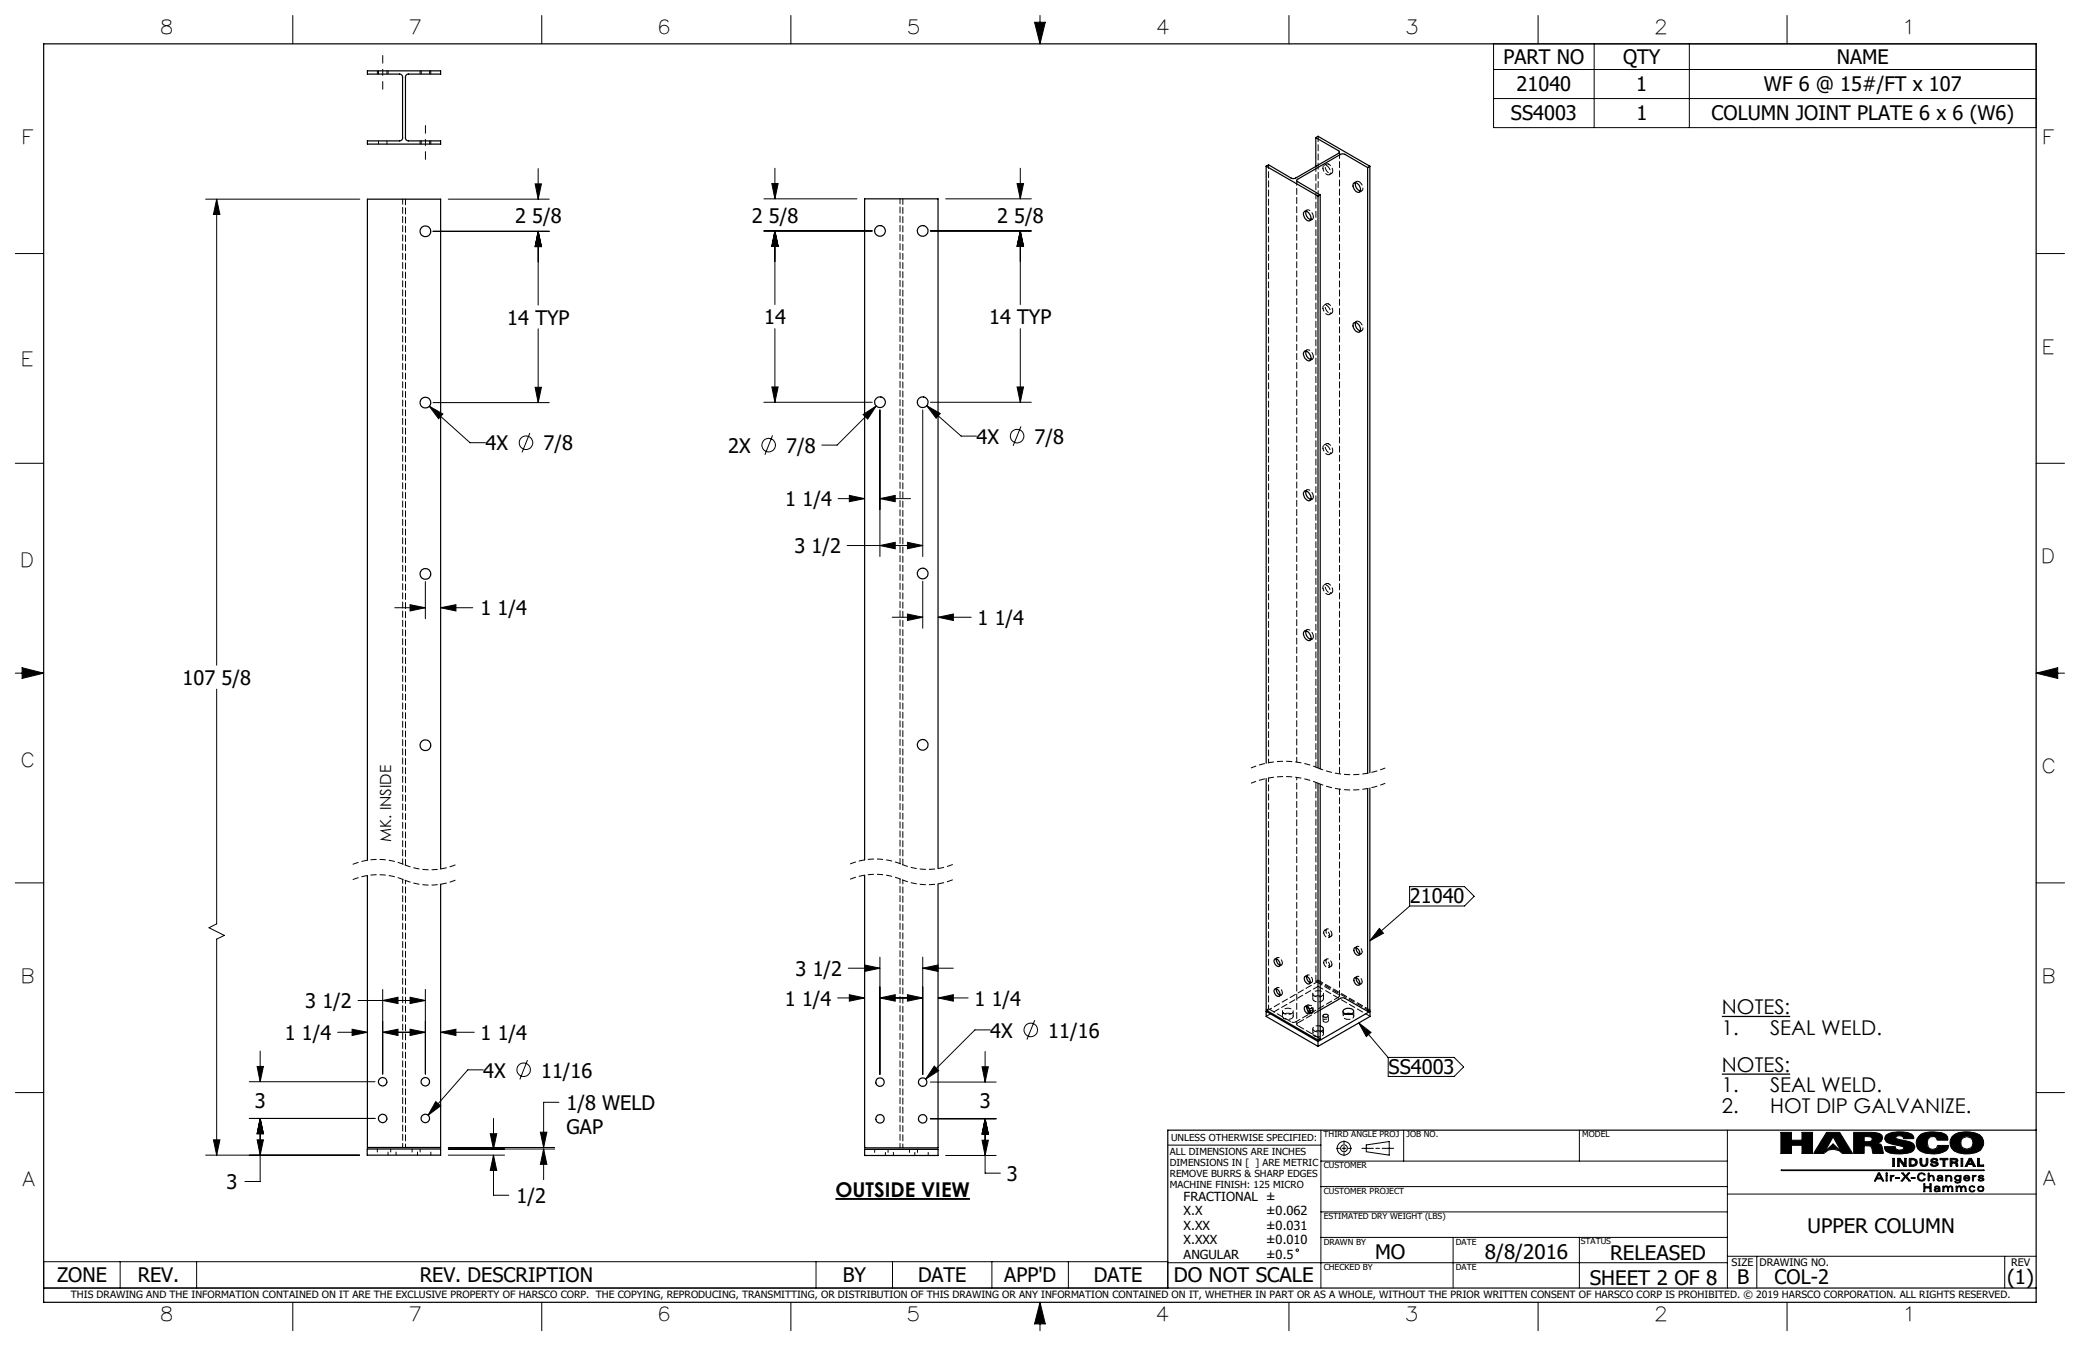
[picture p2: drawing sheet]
<svg xmlns="http://www.w3.org/2000/svg" width="432mm" height="279mm" viewBox="0 0 432 279" stroke-linecap="round" stroke-linejoin="round" font-family="sans-serif">
<g fill="none" stroke="#000" stroke-width=".21">
<path d="M60.8 3.2v5.9M112.5 3.2v5.9M164.2 3.2v5.9M214.8 4.6h2.2l-1.1 4.5zM215.9 3.2v5.9M267.6 3.2v5.9M310.1 9.1h112.6v17.4h-112.6zM310.1 14.4h112.6M319.3 3.2v5.9M330.9 9.1v17.4M350.7 9.1v17.4M371 3.2v5.9"/>
<path d="M111.1 38.2h1.3l-.7 3.1zM111.7 35v6.3M160.2 38.1h1.3l-.6 3.2zM160.9 34.9v6.4M211.1 38.1h1.4l-.7 3.2zM211.8 34.9v6.4M310.1 20.5h112.6M3.2 52.6h5.9M42.7 41.3h32M45 41.3l.6 3.2h-1.3zM45 41.3v96.8M89.9 48h24.1"/>
<path d="M93.1 41.3h20.9M111.7 48l.7 3.2h-1.3zM111.7 48v15.3M158.6 47.9h22.5M158.6 41.3h19.3M160.9 47.9l.6 3.2h-1.3zM160.9 47.9v15.3M193.1 47.9h21M196.3 41.3h17.8M211.8 47.9l.7 3.2h-1.4zM211.8 47.9v15.3M422.7 52.6h5.9"/>
<path d="M111.7 68.3v15.3M160.9 68.2v15.3M211.8 68.2v15.3M3.2 96.2h5.9M89.1 84.3l2.8 1.6-.8 1zM89.1 84.3l8.5 7.6h3.2M89.9 83.6h24.1M110 89.9l-1.6 4M111.1 80.4h1.3l-.7 3.2zM158.6 83.5h22.5M160.2 80.3h1.3l-.6 3.2zM160.4 90.4l-1.6 4"/>
<path d="M179.2 86l2.7-1.7-1.8 2.7zM181.9 84.3l-8.1 8.1h-3.2M182.7 85.1v30.4M191.6 85.1v30.4M192.4 84.2l2.8 1.6-.9 1zM192.4 84.2l7.1 6.3h3.2M193.1 83.5h21M211.1 80.3h1.4l-.7 3.2zM211.9 88.5l-1.6 4M422.7 96.2h5.9M174 103.5h5.5M175.9 113.2h15.7"/>
<path d="M176.3 102.8l3.2 .7-3.2 .6zM182.7 103.5l3.1-.7v1.3zM182.7 113.2l3.1-.6v1.3zM182.7 103.5h6.3M188.4 112.6l3.2 .6-3.2 .7zM3.2 139.7h5.9M4.6 138.6l4.5 1.1-4.5 1.1zM82 126.2h6.3M85.1 125.5l3.2 .7-3.2 .6zM88.3 120.7v7.7M91.5 126.2l3.2-.7v1.3zM91.5 126.2h6.6"/>
<path d="M185.2 128.1h6.4M188.4 127.5l3.2 .6-3.2 .7zM191.6 120.6v9.8M194.7 128.1h6.9M194.7 128.1l3.2-.6v1.3zM422.7 139.7h5.9M422.7 139.7l4.5-1.1v2.2zM45 143.1v48.7l-1.6 .8 3.2 1.6-1.6 .7v44.9M3.2 183.3h5.9M182.7 198.7v24.3M191.6 198.7v24.3M286.3 192.7l.9 1-2.8 1.6z"/>
<path d="M292.6 184h11.4l2 2.1-2 2h-11.4zM292.6 188.1l-8.2 7.2M422.7 183.3h5.9M54 218.2v6.3M70.1 214.3h6.2M73.1 213.6l3.2 .7-3.2 .6zM74.3 207.7h14M79.4 214.3l3.2-.7v1.3zM79.4 207.7l3.2-.7v1.3zM79.4 214.3h8.9M79.4 205.4v17.6M85.1 213.6l3.2 .7-3.2 .6z"/>
<path d="M85.1 207l3.2 .7-3.2 .6zM88.3 205.4v17.6M91.5 214.3l3.2-.7v1.3zM91.5 214.3h7M173.9 207.2h5.6M176.1 201h6.6M176.3 206.5l3.2 .7-3.2 .6zM179.5 200.3l3.2 .7-3.2 .6zM182.7 207.2l3.1-.7v1.3zM182.7 207.2h8.9M188.4 206.5l3.2 .7-3.2 .6zM191.6 201l3.1-.7v1.3z"/>
<path d="M191.6 201h6.3M194.7 207.2h6.3M194.7 207.2l3.2-.7v1.3zM204.5 218.3v6.3M205.6 213.8h-3.2l-10.2 10.2M214.8 211.8l-1.6 4M282.1 212.3l2.5 2-1 .9zM282.1 212.3l6.1 7.2M288.2 219.5h13.7l1.9 2-1.9 1.9h-13.7zM3.2 226.8h5.9M42.7 239.8h31.9M44.3 236.6h1.3l-.6 3.2z"/>
<path d="M51.8 224.5h26.1M51.8 232.2h26.1M53.4 221.4h1.3l-.7 3.1zM53.4 236.6h1.3l-.7 3.2zM54 232.2l.7 3.1h-1.3zM54 232.2v13.1h-3.2M90.5 228.7l1 .9-2.6 1.9zM93.1 239.8h11.6M93.1 238.5h22M93.1 238.2h22M100.3 222.1h-3.2l-8.2 9.4M101.8 235.3h1.3l-.7 3.2z"/>
<path d="M102.4 239.8l.7 3.2h-1.3zM102.4 239.8v8.3h3.2M102.4 232.2v6.3M109.5 220.1l-1.6 4M112.2 235h1.3l-.6 3.2zM112.9 238.5l.6 3.2h-1.3zM112.9 238.5v6.4M116 228.8h-3.1v9.4M193.1 224.6h13.7M193.1 232.2h13.7M194 221.3l.9 .9-2.7 1.8zM196.3 239.9h10.5"/>
<path d="M203.9 221.4h1.3l-.7 3.2zM203.9 236.7h1.3l-.7 3.2zM204.5 232.2l.7 3.2h-1.3zM204.5 232.2v11.3h3.2M242.4 237.7h31.8M274.2 234.6v32.8M277.4 238.4h.7M278.6 238.4h.8M279 236.8v.7M279 238v.8M279 239.3v.6M279.9 238.4h.7"/>
<path d="M282.7 238.4h2.4M283.6 237.7l4.8-.7v2.8l-4.8-.7zM285.6 238.4h.8M286.9 238.4h2.4M291.4 234.6v6.4M327.9 234.6v6.4M358.6 234.6v32.8M369.7 235.1h2.2v1.6h2.2v-1.6h2.2v4.3h-2.2v-1.7h-2.2v1.7h-2.2zM379.2 235.1h2.7l2.7 4.3h-2.2a2.5 2.5 0 0 0-3.8 0h-2.1zM380.5 236l1.7 3-1.7-1.5-1.7 1.5zM384.8 235.1h3.7l1.7 .2 .5 .4 .1 .6-.3 .7-.8 .3 .7 .2 .3 .4 .3 1.5h-2.2l-.2-1-.3-.5-.6-.1h-.7v1.6h-2.2zM387 235.9l1.4 .1a.51 .51 0 0 1 0 .9l-1.4 .1z"/>
<path d="M389.7 237.3h.1M391.6 235.6a6.4 6.4 0 0 1 5.3-.2l.3 .4 .1 .6h-2.1l-.1-.4a1.07 1.07 0 0 0-1.5 .1v.1a3 3 0 0 0 1.9 .6l1.6 .5 .4 .7a1.36 1.36 0 0 1-1.4 1.4 6.7 6.7 0 0 1-4.6-.5l-.3-.9h2.3v.4a1.01 1.01 0 0 0 1.7-.2l-.4-.3-3.1-.8-.4-.7zM398.5 235.7a5.3 5.3 0 0 1 5.5-.2l.3 .5 .1 .7h-2.2l-.3-.6-.5-.2-.7 .1-.5 .5-.1 .7 .2 1 .4 .3 .5 .1 .8-.2 .2-.6h2.3l-.1 .6a3.9 3.9 0 0 1-2.8 1.1 4.2 4.2 0 0 1-3.5-1.1 2.19 2.19 0 0 1 .4-2.7zM405.2 235.9a5.4 5.4 0 0 1 5.8-.4 2.09 2.09 0 0 1 .8 2.2l-.7 1.1a5.9 5.9 0 0 1-5.4 .1 2.08 2.08 0 0 1-.5-3zM422.7 226.8h5.9M274.2 256.9h84.4M274.2 251.6h84.4M274.2 246.3h84.4M274.2 241h84.4M301.7 256.9v10.5M327.9 256.9v10.5M358.6 247.9h64.1"/>
<path d="M369.8 242.9h42.1v.1h-42.1zM389.9 243.5h.3l.9 1.6h-.3l-.2-.4h-1l-.2 .4h-.3zM390.1 243.7l.4 .8h-.8zM391.5 244h.3v1.1h-.3zM391.5 243.5h.3v.2h-.3zM392.4 244h.2v.2l.2-.2h.4v.2l-.5 .1-.1 .8h-.2zM392.6 244.2h.1M392.9 240.5h.4v1.6h-.4zM393.6 244.4h.7v.2h-.7zM393.9 240.5h.5l1 1.2v-1.2h.3v1.6h-.5l-.9-1.3v1.3h-.4zM394.3 240.8h.1M394.8 243.5h.3l.5 .6 .5-.6h.4l-.7 .7 .8 .9h-.3l-.7-.7-.6 .7h-.3l.7-.9z"/>
<path d="M396.3 240.5a1.61 1.61 0 0 1 1.7 .5v.3l-.1 .5-.8 .3h-.8zM396.7 240.7a.62 .62 0 0 1 .8 .2 .62 .62 0 0 1 0 .7l-.8 .2zM396.8 244.4h.7v.2h-.7zM398.3 243.7a.87 .87 0 0 1 1.4 .2l-.7-.3-.3 .1-.3 .2-.1 .4 .2 .5a.59 .59 0 0 0 .9-.1h.3l-.3 .4h-.9l-.4-.3-.1-.5zM398.6 240.5h.4v1l.1 .3 .3 .1 .3-.1 .2-.4v-.9h.3v.9l-.2 .5a.93 .93 0 0 1-1.4-.4zM399.4 245.7h.2v.6h1v-.6h.3v1.7h-.3v-.8h-1v.8h-.2zM400.3 243.5h.2v.7l.5-.3a.79 .79 0 0 1 .4 1.2h-.1a.87 .87 0 0 0-.3-1 .85 .85 0 0 0-.5 1h-.2zM400.5 244.2h.1M400.9 240.7l.5-.3 .7 .1 .2 .4h-.4l-.1-.2h-.3l-.3 .2 .2 .2 .8 .2 .2 .4-.1 .2-.6 .2-.7-.1-.2-.4h.3l.4 .3 .5-.1v-.2l-1-.3-.2-.2zM401.7 246.3a.67 .67 0 0 1 1 .3v.7h-.2v-.1l-.7 .2-.2-.2v-.3l.1-.2 .8-.1-.1-.2-.3-.1-.5 .2zM402.4 244.7l.7-.1-.1 .3-.2 .1h-.3zM402.5 246.8h.1"/>
<path d="M402.5 246.8l-.8 .2 .2 .2h.3l.2-.1 .1-.3M402.5 247.2h.1M402.8 240.5h1.6v.2h-.6v1.4h-.4v-1.4h-.6zM403.1 244.6h.1M403.1 244.4l-.1-.2-.3-.1-.5 .2v-.2l.6-.2 .4 .2 .1 1h-.2v-.1M403.1 244.4l-.8 .1-.2 .3 .3 .3 .3 .1 .4-.2M403.1 244.4h.1M403.1 245h.1M403.5 246.4v-.2h-.2v1.1h.2l.1-.8 .4-.2 .3 .4v.6h.2l.1-.8 .3-.2 .3 .4v.6h.2l-.1-1-.5-.1-.3 .3M403.5 246.4l.5-.3 .4 .4M403.5 246.4h.1M403.9 244h.2v.2l.4-.3 .5 .2 .2 .4v.6h-.2l-.2-.9-.2-.1-.3 .1-.2 .9h-.2z"/>
<path d="M404.1 244.2h.1M404.4 246.5h.1M404.8 240.5a1.96 1.96 0 0 1 1.6 .2l-.1 .5-.3 .1 .4 .2 .1 .6h-.4a.61 .61 0 0 0-.7-.7h-.2v.7h-.4zM405.2 240.7l.8 .1v.3l-.8 .1zM405.9 244.1l.5-.2 .5 .3v-.2h.2v1l-.2 .5-.5 .1-.5-.1-.1-.3 .8 .2 .2-.1 .1-.4-.5 .2-.5-.2-.2-.4zM406 241.3h.1M406.1 244.2l.3-.1 .4 .1 .1 .3-.1 .3-.4 .2-.3-.2-.1-.3zM406.3 246.4v-.2h-.3l.1 1.1h.2l.1-.8 .3-.2 .3 .4v.6h.2l.1-.8 .4-.2 .3 .4v.6h.2l-.2-1-.4-.1-.4 .3M406.3 246.4l.4-.3 .5 .4M406.3 246.4h.1M407.1 240.5h.4v1.6h-.4zM407.2 246.5h.1"/>
<path d="M407.9 244.1l.4-.2 .5 .2 .1 .5h-1.1l.2 .3 .3 .1 .6-.2-.1 .2-.7 .1-.4-.2v-.6zM408 244.2l.3-.1 .4 .4h-.8zM408.8 240.5h.5l.8 1.6h-.5l-.1-.4h-1l-.2 .4h-.3zM408.9 246.3l.5-.2 .4 .1 .2 .3-.8-.2-.2 .2-.1 .3 .2 .4 .3 .1 .6-.2-.2 .2-.7 .1-.3-.3zM409 240.8l.3 .7h-.6zM409.5 244h.2v.2l.5-.2v.2l-.4 .1-.1 .8h-.2zM409.7 244.2h.1M410.5 240.5h.4v1.3h.9v.3h-1.3zM410.7 246.3l.5-.1 .5 .1 .2 .5-.2 .4-.5 .2-.5-.2-.2-.4zM410.7 244.2a.74 .74 0 0 1 1.1-.1v.2l-.5-.2-.4 .2 .7 .2 .3 .3a.76 .76 0 0 1-1.1 .3l-.2-.3 .8 .2 .2-.2a.87 .87 0 0 1-.9-.6zM410.8 246.5l.4-.2 .4 .2 .1 .3-.1 .3-.4 .1-.4-.1-.1-.3zM9.1 261.9h233.3v5.5h-233.3z"/>
<path d="M24.9 261.9v5.5M40.8 261.9v5.5M60.8 270.3v5.9M112.5 270.3v5.9M164.2 270.3v5.9M169.4 261.9v5.5M185.3 261.9v5.5M205.9 261.9v5.5M215.9 270.3v5.9M215.9 270.3l1.1 4.5h-2.2zM221.8 261.9v5.5M242.4 262.1h116.2"/>
<path d="M267.6 270.3v5.9M319.3 270.3v5.9M358.6 260.8h64.1M364.7 260.8v6.6M371 270.3v5.9M416.2 260.8v6.6"/>
<circle cx="109.2" cy="91.9" r="1.4"/>
<circle cx="159.6" cy="92.4" r="1.4"/>
<circle cx="211.1" cy="90.5" r="1.4"/>
<circle cx="214" cy="213.8" r="1.41"/>
<circle cx="108.7" cy="222" r="1.4"/>
<circle cx="279" cy="238.4" r=".71"/>
<circle cx="279" cy="238.4" r="1.41"/>
<circle cx="408.3" cy="237.3" r="1.3"/>
<circle cx="269.3" cy="259.5" r=".25"/>
</g>
<g fill="none" stroke="#000" stroke-width=".25">
<path d="M9.1 9.1h413.6v261.2h-413.6zM76.3 14.7h15.2v.7h-6.7a.6 .6 0 0 0-.6 .6v12.6a.6 .6 0 0 0 .6 .6h6.7v.7h-15.2v-.7h6.6a.6 .6 0 0 0 .7-.6v-12.6a.6 .6 0 0 0-.7-.6h-6.6zM262.9 34.5l10.7 6.2M262.9 34.5v123.9M273.2 28.6l4.7 2.7a.29 .29 0 0 1 .2 .3 .29 .29 0 0 1-.2 .2l-9.3 5.3-.6-.1-4.7-2.8-.4 .3M273.2 28.6l.4-.3 10.8 6.2M273.2 28.6v5.9M281 38.1a1.15 1.15 0 0 1 1.4 1.3 .53 .53 0 0 1-.4 .6 .53 .53 0 0 1-.6-.3l-.1-.2a1.32 1.32 0 0 1-.3-1.4zM281.4 37.9v.1a1.54 1.54 0 0 0 1 1.7M283.9 34.8l-4.7-2.8h-.7l-9.1 5.2a.25 .25 0 0 0-.2 .3 .25 .25 0 0 0 .2 .2l4.7 2.8M283.9 34.8v125.7M284.4 34.5l-.5 .3"/>
<path d="M284.4 34.5v125.9M270.8 44a1.26 1.26 0 0 1 1.4 1.5 .58 .58 0 0 1-.6 .4 .58 .58 0 0 1-.5-.4l-.2-.1a1.22 1.22 0 0 1-.1-1.4zM271.1 43.9a1.51 1.51 0 0 0 1 1.7M273.6 40.7v118.7M274.1 40.5l-.5 .2M274.1 40.5v119.1M270.8 73a1.26 1.26 0 0 1 1.4 1.5 .57 .57 0 0 1-.6 .4 .57 .57 0 0 1-.5-.4l-.2-.1a1.22 1.22 0 0 1-.1-1.4zM271.1 72.9a1.51 1.51 0 0 0 1 1.7M281 67.1a.98 .98 0 0 1 1.4 .9 .62 .62 0 0 1-.2 .9 .62 .62 0 0 1-.9-.4 1.32 1.32 0 0 1-.3-1.4zM281.4 67a1.54 1.54 0 0 0 1 1.7M270.8 102a1.26 1.26 0 0 1 1.4 1.5 .57 .57 0 0 1-.6 .5 .57 .57 0 0 1-.5-.4l-.2-.2a1.22 1.22 0 0 1-.1-1.4zM271.1 101.9a1.51 1.51 0 0 0 1 1.8"/>
<path d="M270.8 131a1.34 1.34 0 0 1 1.2 1.9 1.27 1.27 0 0 1-1.2-1.9zM271.1 131a1.51 1.51 0 0 0 1 1.7M76.3 178.6v-137.3h15.2v139.1M179.5 178.5v-137.2h15.2v139M262.9 161.6v48.1l10.7 6.2M273.6 162.6v53.3M274.1 162.8v52.8l-.5 .3M283.9 163.7v46.2M284.4 163.6v46.1l-.5 .2M76.3 181.8v56.4h15.2v-54.6M179.5 181.7v56.6h15.2v-54.8M264.7 199a1.05 1.05 0 0 1 .8 1.6 1 1 0 0 1-.8-1.6z"/>
<path d="M265 199.1v.2a1.19 1.19 0 0 0 .7 1M281.2 196.7a.97 .97 0 0 1 .9 .6 .97 .97 0 0 1-.1 1 1.05 1.05 0 0 1-.8-1.6zM281.5 196.7v.1a1.34 1.34 0 0 0 .8 1.2M262.9 209.9v1.1l10.7 6.2M262.9 209.9l10.7 6.3M263.1 209.8l-.2 .1M264.6 205.4a.82 .82 0 0 1 1.1 .9 .42 .42 0 0 1-.2 .5 .42 .42 0 0 1-.5-.1l-.2-.1a1.06 1.06 0 0 1-.2-1.2zM265 205.3v.1a1.2 1.2 0 0 0 .7 1.2M270.8 202.8a.9 .9 0 0 1 1 .4 .9 .9 0 0 1-.1 1.1 1.18 1.18 0 0 1-.9-1.5zM270.9 209a.97 .97 0 0 1 .9 .4 .97 .97 0 0 1 0 1 1.04 1.04 0 0 1-.9-1.4zM271.3 202.7l.2 .8 .5 .4M271.3 208.9l-.1 .2a1.31 1.31 0 0 0 .8 1.1"/>
<path d="M273.6 216.2v1M274.1 209.7l4.2-2.5 .6-.1 5 2.8M274.1 213a.59 .59 0 0 1 .6 .6 .59 .59 0 0 1-.6 .6M274.1 214l.2 .1M274.7 210.7l.1-.1a.57 .57 0 0 1 .9 .3 .55 .55 0 0 1-.6 .3 .55 .55 0 0 1-.4-.5zM278.9 209.7a1.36 1.36 0 0 1 2.1 .3 1.32 1.32 0 0 1-2.2 0zM279.3 210.5l.6-.2 .7 .2M281.2 203a.98 .98 0 0 1 .9 .5 .98 .98 0 0 1-.1 1 1.03 1.03 0 0 1-.8-1.5zM281.5 203a1.34 1.34 0 0 0 .8 1.2M284.2 209.8l.2 .1M284.4 209.9l-10.8 6.3M284.4 209.9v1.1l-10.8 6.2"/>
<path d="M76.2 238.5h15.3v1.3h-15.3zM179.5 238.6h15.2v1.3h-15.2zM422.7 234.6h-180.3v32.8M9.1 267.4h413.6"/>
<circle cx="88.3" cy="48" r="1.12"/>
<circle cx="182.7" cy="47.9" r="1.1"/>
<circle cx="191.5" cy="47.9" r="1.1"/>
<circle cx="88.3" cy="83.6" r="1.12"/>
<circle cx="182.7" cy="83.5" r="1.1"/>
<circle cx="191.5" cy="83.5" r="1.1"/>
<circle cx="88.3" cy="119.1" r="1.12"/>
<circle cx="191.5" cy="119" r="1.1"/>
<circle cx="88.3" cy="154.7" r="1.12"/>
<circle cx="191.5" cy="154.6" r="1.1"/>
<circle cx="79.4" cy="224.5" r=".87"/>
<circle cx="79.4" cy="232.2" r=".87"/>
<circle cx="88.3" cy="224.5" r=".87"/>
<circle cx="88.3" cy="232.2" r=".87"/>
<circle cx="182.7" cy="232.2" r=".88"/>
<circle cx="182.7" cy="224.6" r=".88"/>
<circle cx="191.5" cy="232.2" r=".88"/>
<circle cx="191.5" cy="224.6" r=".88"/>
</g>
<path d="M215.9 270.3l-1.1 4.5h2.2zM214.8 4.6h2.2l-1.1 4.5zM4.6 138.6l4.5 1.1-4.5 1.1zM422.7 139.7l4.5-1.1v2.2zM369.7 235.1v4.3h2.2v-1.7h2.2v1.7h2.2v-4.3h-2.2v1.6h-2.2v-1.6zM387 235.9l1.4 .1 .3 .6-.5 .4h-1.2zM384.8 235.1v4.3h2.2v-1.6l1.4 .1 .4 1.5h2.2l-.4-1.7-.4-.3-.5-.1a1.15 1.15 0 0 0 1.1-1.2 1.41 1.41 0 0 0-1.7-1zM391.6 235.6a1.12 1.12 0 0 0-.2 1.2 1.12 1.12 0 0 0 1.1 .7l1.8 .3a.72 .72 0 0 1 .9 .5 1.03 1.03 0 0 1-1.7-.1v-.2h-2.3a1.46 1.46 0 0 0 1.7 1.5 7.2 7.2 0 0 0 4.2-.6 1.1 1.1 0 0 0 .3-1.2 1.1 1.1 0 0 0-1-.7l-2.1-.5a.58 .58 0 0 1-.7-.5l.4-.2h.6l.5 .2 .1 .4h2.1v-.2a1.62 1.62 0 0 0-1.8-1.2 6.2 6.2 0 0 0-3.9 .6zM398.3 235.9a2.19 2.19 0 0 0-.3 2.3 2.19 2.19 0 0 0 2 1.2 4.7 4.7 0 0 0 4.3-.9l.2-.7h-2.3a1.07 1.07 0 0 1-1.7 .6 1.38 1.38 0 0 1-.4-1.6 1.38 1.38 0 0 1 1.5-.9l.4 .3 .2 .5h2.2v-.5a1.37 1.37 0 0 0-1.6-1.1 6 6 0 0 0-4.3 .6zM407 237.2a1.3 1.3 0 0 1 2.6 0 1.3 1.3 0 0 1-2.6 0zM405.5 235.7a2.15 2.15 0 0 0-.6 2.3 2.15 2.15 0 0 0 2 1.4 5.7 5.7 0 0 0 4.4-.7 2.15 2.15 0 0 0 .3-2.3 2.15 2.15 0 0 0-1.8-1.3l-1.2-.2a4.6 4.6 0 0 0-3.1 .8zM379.2 235.1l-2.7 4.3h2.1a2.5 2.5 0 0 1 3.8 0h2.2l-2.7-4.3zM380.5 236l1.7 3-1.7-1.5-1.7 1.5zM392.9 240.5v1.6h.4v-1.6zM393.9 240.5v1.6h.4v-1.3l.9 1.3h.5v-1.6h-.3v1.2l-1-1.2zM396.7 240.7h.5l.4 .2 .1 .5-.3 .4h-.7zM396.3 240.5v1.6h.9a.83 .83 0 0 0 .8-.9 .83 .83 0 0 0-.9-.7zM398.6 240.5v1.1a.86 .86 0 0 0 .9 .5 .86 .86 0 0 0 .7-.7v-.9h-.3l-.1 1.2-.3 .2-.4-.1-.1-1.3zM400.9 240.7l-.1 .1a.53 .53 0 0 0 .6 .6l.4 .1a.27 .27 0 0 1 .1 .4 .27 .27 0 0 1-.4 0l-.4-.3h-.3a.86 .86 0 0 0 .8 .5 .86 .86 0 0 0 .8-.6l-.3-.3-.7-.1a.29 .29 0 0 1 0-.5 .29 .29 0 0 1 .4 .2l.1 .1h.4a.84 .84 0 0 0-1.4-.2zM402.8 240.5v.2h.6v1.4h.4v-1.4h.6v-.2zM405.2 240.7l.8 .1a.25 .25 0 0 1 0 .3 .25 .25 0 0 1-.3 .1h-.5zM404.8 240.5v1.6h.4v-.7l.7 .1 .2 .6h.4l-.1-.6-.4-.2 .4-.2v-.4l-.5-.2zM407.1 240.5v1.6h.4v-1.6zM409 240.8l.3 .7h-.6zM408.8 240.5l-.8 1.6h.3l.2-.4h1l.1 .4h.5l-.8-1.6zM410.5 240.5v1.6h1.3v-.3h-.9v-1.3zM390.1 243.7l.4 .8h-.8zM389.9 243.5l-.8 1.6h.3l.2-.4h1l.2 .4h.3l-.9-1.6zM391.5 243.5v.2h.3v-.2zM369.8 242.9v.1h42.1v-.1zM391.5 244v1.1h.3v-1.1zM392.4 244v1.1h.2l.1-.7 .5-.2v-.2h-.3l-.3 .2v-.2zM393.6 244.4v.2h.7v-.2zM394.8 243.5l.6 .7-.7 .9h.3l.6-.7 .7 .7h.3l-.8-.9 .7-.7h-.4l-.5 .6-.5-.6zM396.8 244.4v.2h.7v-.2zM398.3 243.6l-.3 .8a.87 .87 0 0 0 .7 .8 .87 .87 0 0 0 1-.5h-.3l-.2 .3h-.3a.67 .67 0 0 1-.6-.9 .67 .67 0 0 1 1.1-.2h.3a.86 .86 0 0 0-1.4-.3zM400.3 243.5v1.6h.2v-.7l.4-.3 .4 .2v.8h.2v-.9l-.6-.3-.4 .3v-.7zM402.4 244.7l.3-.1a.23 .23 0 0 1 .4 .1 .23 .23 0 0 1-.2 .3h-.3a.22 .22 0 0 1-.2-.1 .22 .22 0 0 1 0-.2zM402.3 244.1l-.1 .2 .3-.2 .4 .1a.2 .2 0 0 1 .1 .3 .2 .2 0 0 1-.3-.1l-.5 .1-.1 .5 .3 .2 .7-.2v.1h.2l-.1-1-.3-.2zM403.9 244v1.1h.2v-.6l.3-.4 .5 .1 .1 .9h.2l-.1-1-.6-.2-.4 .3v-.2zM406 244.1l-.1 .1a.6 .6 0 0 0 .1 .8 .6 .6 0 0 0 .9-.1l-.1 .4-.2 .1h-.4l-.2-.2-.2 .1 .4 .3 .8-.2 .1-.3v-1.1h-.2v.2a.7 .7 0 0 0-.9-.1zM406 244.5a.45 .45 0 0 1 .9 0 .45 .45 0 0 1-.9 0zM408 244.2l.5-.1 .2 .4h-.8zM407.8 244.1l-.2 .6a.67 .67 0 0 0 .6 .5 .67 .67 0 0 0 .7-.4l-.8 .2-.3-.4h1.1a.67 .67 0 0 0-.4-.6 .67 .67 0 0 0-.7 .1zM409.5 244v1.1h.2v-.7l.5-.2v-.2h-.3l-.2 .2v-.2zM410.8 244.1a.38 .38 0 0 0 0 .4 .38 .38 0 0 0 .4 .2h.2a.21 .21 0 0 1 .2 .3 .21 .21 0 0 1-.4 0l-.6-.2 .2 .3 .5 .1a.37 .37 0 0 0 .5-.2 .37 .37 0 0 0-.2-.5l-.4-.1a.21 .21 0 0 1-.2-.3 .21 .21 0 0 1 .3 0l.5 .2-.4-.4zM399.4 245.7v1.7h.2v-.8h1v.8h.3v-1.7h-.3v.6h-1v-.6zM401.8 246.9l.4-.1a.24 .24 0 0 1 .3 .3 .24 .24 0 0 1-.4 .1l-.3-.1zM401.7 246.3l-.1 .2 .5-.2 .3 .1a.23 .23 0 0 1 0 .3 .23 .23 0 0 1-.3 0 .41 .41 0 0 0-.6 .4 .41 .41 0 0 0 .7 .3l.3-.2v.1h.2v-.9l-.3-.2zM409 246.2l-.2 .3v.5l.4 .4h.6l.2-.3-.5 .2-.3-.1-.3-.3 .1-.4 .5-.2 .5 .2a.62 .62 0 0 0-1-.3zM410.7 246.7a.5 .5 0 0 1 1 0 .5 .5 0 0 1-1 0zM410.5 246.8a.65 .65 0 0 0 1.3 0 .65 .65 0 0 0-1.3 0zM403.3 246.2h.2v.2l.5-.3 .4 .4 .4-.3h.4l.2 .3v.8h-.2v-.8l-.2-.2-.5 .3v.7h-.2v-.7l-.3-.3-.4 .2-.1 .8h-.2zM406 246.2h.3v.2l.5-.3 .4 .4 .3-.3h.5l.2 .4v.7h-.2v-.7l-.3-.3-.4 .2-.1 .8h-.2v-.7l-.3-.3-.4 .3v.7h-.2z" fill-rule="evenodd" fill="#000"/>
<path d="M173.4 248.9h28" fill="none" stroke="#000" stroke-width=".4"/>
<path d="M357.5 211h14.1M357.5 223h14.1" fill="none" stroke="#000" stroke-width=".26"/>
<path d="M273.6 159.4a18.1 18.1 0 0 0-13.9 0M287.6 159.4a18.1 18.1 0 0 1-14 0M273.6 162.6a18.1 18.1 0 0 0-13.9 0M287.6 162.6a18.1 18.1 0 0 1-14 0" fill="none" stroke="#000" stroke-width=".21" stroke-dasharray="1.3 .6" stroke-dashoffset=".2" stroke-linecap="butt"/>
<path d="M83.9 179.5a14 14 0 0 0-10.8 0M94.7 179.5a14 14 0 0 1-10.8 0M187.1 179.4a14 14 0 0 0-10.7 0M197.9 179.4a14 14 0 0 1-10.8 0M83.9 182.6a14 14 0 0 0-10.8 0M94.7 182.6a14 14 0 0 1-10.8 0M187.1 182.6a14 14 0 0 0-10.7 0M197.9 182.6a14 14 0 0 1-10.8 0" fill="none" stroke="#000" stroke-width=".21" stroke-dasharray="1.3 .6" stroke-dashoffset="-.1" stroke-linecap="butt"/>
<path d="M79.5 18.5v-7M88.3 26.1v7" fill="none" stroke="#000" stroke-width=".21" stroke-dasharray="15.2 1.3 1.3 1.3" stroke-dashoffset="13.6"/>
<path d="M44.3 236.6h1.3l-.6 3.2zM45 41.3l.6 3.2h-1.3zM102.4 239.8l.7 3.2h-1.3zM101.8 235.3h1.3l-.7 3.2zM112.9 238.5l.6 3.2h-1.3zM112.2 235h1.3l-.6 3.2zM85.1 125.5l3.2 .7-3.2 .6zM91.5 126.2l3.2-.7v1.3zM111.1 38.2h1.3l-.7 3.1zM111.7 48l.7 3.2h-1.3zM111.7 48l.7 3.2h-1.3zM111.1 80.4h1.3l-.7 3.2zM53.4 221.4h1.3l-.7 3.1zM54 232.2l.7 3.1h-1.3zM54 232.2l.7 3.1h-1.3zM53.4 236.6h1.3l-.7 3.2zM89.1 84.3l2 2.6 .8-1zM90.5 228.7l-1.6 2.8 2.6-1.9zM85.1 213.6l3.2 .7-3.2 .6zM91.5 214.3l3.2-.7v1.3zM79.4 214.3l3.2-.7v1.3zM73.1 213.6l3.2 .7-3.2 .6zM79.4 207.7l3.2-.7v1.3zM85.1 207l3.2 .7-3.2 .6zM286.3 192.7l.9 1-2.8 1.6zM282.1 212.3l2.5 2-1 .9zM192.4 84.2l1.9 2.6 .9-1zM179.5 200.3l3.2 .7-3.2 .6zM191.6 201l3.1-.7v1.3zM188.4 206.5l3.2 .7-3.2 .6zM194.7 207.2l3.2-.7v1.3zM182.7 207.2l3.1-.7v1.3zM176.3 206.5l3.2 .7-3.2 .6zM211.1 80.3h1.4l-.7 3.2zM211.8 47.9l.7 3.2h-1.4zM211.8 47.9l.7 3.2h-1.4zM211.1 38.1h1.4l-.7 3.2zM188.4 127.5l3.2 .6-3.2 .7zM194.7 128.1l3.2-.6v1.3zM160.9 47.9l.6 3.2h-1.3zM160.2 80.3h1.3l-.6 3.2zM160.9 47.9l.6 3.2h-1.3zM160.2 38.1h1.3l-.6 3.2zM182.7 103.5l3.1-.7v1.3zM176.3 102.8l3.2 .7-3.2 .6zM188.4 112.6l3.2 .6-3.2 .7zM182.7 113.2l3.1-.6v1.3zM179.2 86l.9 1 1.8-2.7zM203.9 221.4h1.3l-.7 3.2zM204.5 232.2l.7 3.2h-1.3zM204.5 232.2l.7 3.2h-1.3zM203.9 236.7h1.3l-.7 3.2zM194 221.3l-1.8 2.7 2.7-1.8z" fill="#000"/>
<path d="M273.6 28.3v12.4M84.2 41.3v138.3M187.4 41.2v138.3M272.9 215a1.22 1.22 0 0 0 1.8-.5l-.4-.4M273.6 204.7l-10.7 6.3M278.1 206.7v-42.9M279.1 211.4a1.22 1.22 0 0 0 1.9-.5l-.4-.5M284.4 209.7l-10.8-6.2M284.4 211l-10.8-6.3" fill="none" stroke="#000" stroke-width=".21" stroke-dasharray="1.3 .6" stroke-dashoffset=".1"/>
<path d="M273.2 34.5v124.7M83.6 41.3v138.1M186.8 41.2v138.1M271.6 209.2a.53 .53 0 0 0 .6 .2 .53 .53 0 0 0 .3-.5 .53 .53 0 0 0-.6-.2 .53 .53 0 0 0-.3 .5M271.6 210.2a.53 .53 0 0 0 .6 .2 .53 .53 0 0 0 .3-.5 .53 .53 0 0 0-.6-.2 .53 .53 0 0 0-.3 .5M274.7 212a.53 .53 0 0 0 .6 .2 .53 .53 0 0 0 .4-.5 .53 .53 0 0 0-.6-.2 .53 .53 0 0 0-.4 .5M277.9 207l-8.9 5.1" fill="none" stroke="#000" stroke-width=".21" stroke-dasharray="1.3 .6" stroke-dashoffset=".2"/>
<g fill="none" stroke="#000" stroke-width=".21" stroke-dasharray="1.3 .6" stroke-dashoffset=".5">
<path d="M263.3 34.2v124.1M263.3 161.5v47.9M84.2 182.8v55.4M187.4 182.7v55.6M266.2 209.9v1.1M268.5 211v-1.1M269 212.1l-.5 .1-.4-.1M271.5 209v1.1M272.5 213.6v1M272.5 206.3v1M272.6 210.1v-1.1M274.7 210.8v1.1"/>
<path d="M274.8 214.6v-1M274.8 207.3v-1M275.8 211.9v-1.1M278.8 209.9v1.1M281 211v-1.1"/>
</g>
<g fill="none" stroke="#000" stroke-width=".21" stroke-dasharray="1.3 .6" stroke-dashoffset=".4">
<path d="M281.4 37.9l.4-.3 .4 .1M272.1 45.6l.4-.2 .1-.4M272.1 74.6l.4-.1 .1-.4M281.4 66.9l.4-.2 .4 .1M272.1 103.7l.4-.2 .1-.4M272.1 132.7l.4-.2 .1-.4M83.6 182.5v55.7M282.3 198l.4-.1 .1-.3M265.7 200.3l.4-.1 .1-.3M265.7 206.5h.4l.1-.4M272 203.9h.4l.1-.4M272 210.2l.4-.1 .1-.4"/>
<path d="M274.1 213l-.1-.1a.99 .99 0 0 0-1.4 .8l.3 .3M274.1 214h-.1a.99 .99 0 0 0-1.4 .7l.3 .3M282.3 204.2l.4-.1 .1-.3"/>
</g>
<g fill="none" stroke="#000" stroke-width=".21" stroke-dasharray="1.3 .6" stroke-dashoffset=".6">
<path d="M266.2 199.9a.91 .91 0 0 0-1.1-1l-.1 .1M282.8 197.6a.91 .91 0 0 0-1.2-1v.1M266.2 206.1a.91 .91 0 0 0-1.1-1l-.1 .2M272.5 203.5a.91 .91 0 0 0-1.2-1v.2M272.5 209.7a.91 .91 0 0 0-1.2-1v.2M272.9 214l.5 .2 .7-.1M282.8 203.8a.91 .91 0 0 0-1.2-1v.1M78.3 238.5v1.3M80.6 239.8v-1.3M81.1 238.5v1.3M82.2 239.8v-1.3M85.6 238.5v1.3"/>
<path d="M86.7 239.8v-1.3M87.2 238.5v1.3M89.4 239.8v-1.3M181.6 238.6v1.3M183.8 239.9v-1.3M184.4 238.6v1.3M185.5 239.9v-1.3M188.8 238.6v1.3M189.9 239.9v-1.3M190.5 238.6v1.3M192.7 239.9v-1.3"/>
</g>
<g fill="none" stroke="#000" stroke-width=".21" stroke-dasharray="1.3 .6" stroke-dashoffset=".3">
<path d="M78.3 14.7v.6M78.6 14.7v.6M80.3 15.3v-.6M80.6 15.3v-.6M87.2 14.7v.6M87.4 14.7v.6M89.2 15.3v-.6M89.4 15.3v-.6M78.6 29.2v.7M80.3 29.9v-.7M87.2 29.2v.7M87.4 29.2v.7"/>
<path d="M89.2 29.9v-.7M89.4 29.9v-.7M269.2 37.4v120.8M282.2 37.7a1.22 1.22 0 0 1 .4 1.9h-.2M272.6 45a1.22 1.22 0 0 0-1.4-1.3l-.1 .1M272.6 74.1a1.22 1.22 0 0 0-1.4-1.4l-.1 .2M282.2 66.8a1.22 1.22 0 0 1 .4 1.9h-.2M272.6 103.1a1.22 1.22 0 0 0-1.4-1.4l-.1 .2M272.6 132.1a1.22 1.22 0 0 0-1.4-1.3l-.1 .1M186.8 182.4v55.9M274.8 199.9a.46 .46 0 0 1 .3-.6 .46 .46 0 0 1 .6 .3 .76 .76 0 0 1 0 1.3 1.16 1.16 0 0 1-.9-1M274.8 193.7a.46 .46 0 0 1 .3-.6 .46 .46 0 0 1 .6 .3 .76 .76 0 0 1 0 1.3 1.16 1.16 0 0 1-.9-1"/>
<path d="M276.5 194.1a1.05 1.05 0 0 0-1.1-1.2 .97 .97 0 0 0 .1 1 .97 .97 0 0 0 .9 .4l.1-.2M269.4 212.9a.27 .27 0 0 1-.2-.3 .27 .27 0 0 1 .2-.2M273.6 203.7l-10.5 6.1M276.5 200.3a1.05 1.05 0 0 0-1.1-1.2 .97 .97 0 0 0 .1 1 .97 .97 0 0 0 .9 .4l.1-.2M277.9 206.5a.27 .27 0 0 1 .2 .2 .27 .27 0 0 1-.2 .3M284.2 209.8l-10.6-6.1"/>
</g>
<g fill="none" stroke="#000" stroke-width=".21" stroke-dasharray="1.3 .6" stroke-dashoffset=".7">
<path d="M274.6 35a.57 .57 0 0 1 .4-.7 .57 .57 0 0 1 .7 .3 1.04 1.04 0 0 1 .2 1.7 1.39 1.39 0 0 1-1.3-1.3M275.7 34a1.37 1.37 0 0 1 .8 2 1.25 1.25 0 0 1-1.1-2h.3M274.6 64a.57 .57 0 0 1 .4-.7 .57 .57 0 0 1 .7 .4 1.04 1.04 0 0 1 .2 1.6 1.39 1.39 0 0 1-1.3-1.3M275.7 63.1a1.37 1.37 0 0 1 .8 1.9 1.25 1.25 0 0 1-1.1-1.9h.3M274.6 93.1a.57 .57 0 0 1 .4-.8 .57 .57 0 0 1 .7 .4 1.04 1.04 0 0 1 .2 1.7 1.39 1.39 0 0 1-1.3-1.3M275.7 92.1a1.37 1.37 0 0 1 .8 1.9 1.25 1.25 0 0 1-1.1-1.9h.3M274.6 122.1a.57 .57 0 0 1 .4-.7 .57 .57 0 0 1 .7 .3 1.04 1.04 0 0 1 .2 1.7 1.39 1.39 0 0 1-1.3-1.3M275.7 121.2a1.37 1.37 0 0 1 .8 1.9 1.25 1.25 0 0 1-1.1-2l.3 .1M269.2 161.4v51.2M266.4 210.3a1.37 1.37 0 0 0 2.1-.4 1.25 1.25 0 0 0-2.3 .1l.2 .3M266.4 211.3a1.37 1.37 0 0 0 2.1-.3 1.25 1.25 0 0 0-2.3 0l.2 .3M272.7 206.7a1.37 1.37 0 0 0 2.1-.4 1.25 1.25 0 0 0-2.3 0l.2 .4"/>
<path d="M272.7 207.7a1.37 1.37 0 0 0 2.1-.4 1.25 1.25 0 0 0-2.3 .1l.2 .3M279.3 210.4a.5 .5 0 0 0-.5 .5 .5 .5 0 0 0 .3 .5"/>
</g>
<g fill="none" stroke="#000" stroke-width=".21" stroke-dasharray="1.3 .6">
<path d="M275.3 34.1l-.4 .2M276 36.2l.4-.2M281.6 37.7l-.5 .2M282.2 39.9l.5-.3M271.3 43.6l-.5 .3M272 45.8l.4-.3M271.3 72.7l-.5 .2M272 74.8l.4-.2M275.3 63.1l-.4 .3M276 65.3l.4-.3M281.6 66.7l-.5 .3M282.2 68.9l.5-.3"/>
<path d="M275.3 92.1l-.4 .3M276 94.3l.4-.2M271.3 101.7l-.5 .3M272 103.9l.4-.3M271.3 130.7l-.5 .3M272 132.9l.4-.3M275.3 121.2l-.4 .2M276 123.4l.4-.3M273.2 162.4v41.3M265.2 198.8l-.5 .3M275.4 192.8l-.4 .3M275.4 199.1l-.4 .2"/>
<path d="M275.9 194.6l.4-.2M281.7 196.5l-.5 .2M282.1 198.2l.5-.2M263.3 209.4l-.4 .3M265.2 205l-.5 .3M265.6 200.6l.4-.3M265.6 206.8l.4-.3M271.4 202.4l-.4 .3M271.4 208.6l-.4 .3M271.8 204.2l.5-.3M271.8 210.4l.5-.3M273.6 203.5l-.4 .2"/>
<path d="M275.9 200.9l.4-.3M281.7 202.7l-.5 .3M282.1 204.5l.5-.3"/>
</g>
<path d="M278.1 160.6v-129.1" fill="none" stroke="#000" stroke-width=".21" stroke-dasharray="1.3 .6" stroke-dashoffset="-.1"/>
<path d="M268.1 212.1l-4.8-2.7M269.4 212.4l4.7-2.8M273.2 203.7l4.7 2.8M274.1 215.6l-4.7-2.7" fill="none" stroke="#000" stroke-width=".21" stroke-dasharray="1.3 .6" stroke-dashoffset="-.2"/>
<g font-size="4.2">
<text x="312.1" y="13.3">PART NO</text>
<text x="336.9" y="13.3">QTY</text>
<text x="381.3" y="13.3">NAME</text>
<text x="314.8" y="18.9">21040</text>
<text x="339.7" y="18.9">1</text>
<text x="366.2" y="18.9">WF 6 @ 15#/FT x 107</text>
<text x="313.7" y="25">SS4003</text>
<text x="339.7" y="25">1</text>
<text x="355.3" y="25">COLUMN JOINT PLATE 6 x 6 (W6)</text>
<text x="106.9" y="46.3">2 5/8</text>
<text x="156.1" y="46.2">2 5/8</text>
<text x="207" y="46.2">2 5/8</text>
<text x="105.3" y="67.4">14 TYP</text>
<text x="158.6" y="67.3">14</text>
<text x="205.4" y="67.3">14 TYP</text>
<text x="100.8" y="93.5">4X</text>
<text x="112.8" y="93.5">7/8</text>
<text x="151.2" y="94">2X</text>
<text x="163.2" y="94">7/8</text>
<text x="202.7" y="92.1">4X</text>
<text x="214.8" y="92.1">7/8</text>
<text x="163" y="105.1">1 1/4</text>
<text x="164.9" y="114.9">3 1/2</text>
<text x="99.7" y="127.7">1 1/4</text>
<text x="202.9" y="129.7">1 1/4</text>
<text x="37.9" y="142.1">107 5/8</text>
<text x="292.7" y="187.5">21040</text>
<text x="165.2" y="202.6">3 1/2</text>
<text x="63.4" y="209.3">3 1/2</text>
<text x="162.9" y="208.8">1 1/4</text>
<text x="202.3" y="208.8">1 1/4</text>
<text x="59.1" y="215.9">1 1/4</text>
<text x="99.8" y="215.9">1 1/4</text>
<text x="205.6" y="215.4">4X</text>
<text x="217.6" y="215.4">11/16</text>
<text x="357.5" y="210.5">NOTES:</text>
<text x="357.5" y="214.8">1.</text>
<text x="367.5" y="214.8">SEAL WELD.</text>
<text x="100.3" y="223.7">4X</text>
<text x="112.3" y="223.7">11/16</text>
<text x="288.3" y="222.9">SS4003</text>
<text x="357.5" y="222.5">NOTES:</text>
<text x="357.5" y="226.7">1.</text>
<text x="367.5" y="226.7">SEAL WELD.</text>
<text x="52.9" y="229.9">3</text>
<text x="117.6" y="230.4">1/8 WELD</text>
<text x="203.4" y="230">3</text>
<text x="357.5" y="231">2.</text>
<text x="367.5" y="231">HOT DIP GALVANIZE.</text>
<text x="117.6" y="235.3">GAP</text>
<text x="209" y="245.1">3</text>
<text x="47" y="246.8">3</text>
<text x="107.2" y="249.7">1/2</text>
<text x="173.4" y="248.4">OUTSIDE VIEW</text>
<text x="375.2" y="255.9">UPPER COLUMN</text>
<text x="285.5" y="261.4">MO</text>
<text x="308.3" y="261.3">8/8/2016</text>
<text x="334.3" y="261.6">RELEASED</text>
<text x="11.8" y="266.1">ZONE</text>
<text x="28.6" y="266.1">REV.</text>
<text x="87.1" y="266.1">REV. DESCRIPTION</text>
<text x="174.9" y="266.1">BY</text>
<text x="190.6" y="266.1">DATE</text>
<text x="208.5" y="266.1">APP'D</text>
<text x="227.1" y="266.1">DATE</text>
<text x="243.7" y="266.2">DO NOT SCALE</text>
<text x="330" y="266.7">SHEET 2 OF 8</text>
<text x="360.6" y="266.5">B</text>
<text x="368.4" y="266.6">COL-2</text>
<text x="416.7" y="266.5">(1)</text>
</g>
<g font-size="4">
<text x="33.6" y="7.1">8</text>
<text x="85.2" y="7.1">7</text>
<text x="137" y="7.1">6</text>
<text x="188.6" y="7.1">5</text>
<text x="240.3" y="7.1">4</text>
<text x="292.1" y="7.1">3</text>
<text x="343.8" y="7.1">2</text>
<text x="395.7" y="7.1">1</text>
<text x="4.9" y="29.8">F</text>
<text x="424.5" y="29.9">F</text>
<text x="4.8" y="76">E</text>
<text x="424.3" y="73.5">E</text>
<text x="4.7" y="117.6">D</text>
<text x="424.2" y="116.9">D</text>
<text x="4.7" y="159.3">C</text>
<text x="424.2" y="160.5">C</text>
<text x="4.8" y="204">B</text>
<text x="424.3" y="204">B</text>
<text x="4.8" y="246.1">A</text>
<text x="424.3" y="246.1">A</text>
<text x="33.6" y="274.3">8</text>
<text x="85.2" y="274.3">7</text>
<text x="137" y="274.3">6</text>
<text x="188.6" y="274.3">5</text>
<text x="240.3" y="274.3">4</text>
<text x="292.1" y="274.3">3</text>
<text x="343.8" y="274.3">2</text>
<text x="395.8" y="274.3">1</text>
</g>
<text font-size="3.2" x="81.2" y="174.8" transform="rotate(-90 81.2 174.8)">MK. INSIDE</text>
<g font-size="2.6">
<text x="245.7" y="249.3">FRACTIONAL ±</text>
<text x="245.7" y="252.3">X.X</text>
<text x="245.7" y="255.3">X.XX</text>
<text x="262.9" y="252.3">±0.062</text>
<text x="262.9" y="255.3">±0.031</text>
<text x="245.7" y="258.3">X.XXX</text>
<text x="245.7" y="261.3">ANGULAR</text>
<text x="262.9" y="258.3">±0.010</text>
<text x="262.9" y="261.3">±0.5</text>
</g>
<g font-size="2.2">
<text x="359.5" y="262.8">SIZE</text>
<text x="365.3" y="262.7">DRAWING NO.</text>
<text x="417.5" y="262.8">REV</text>
</g>
<text font-size="2.1" x="14.7" y="269.4">THIS DRAWING AND THE INFORMATION CONTAINED ON IT ARE THE EXCLUSIVE PROPERTY OF HARSCO CORP. THE COPYING, REPRODUCING, TRANSMITTING, OR DISTRIBUTION OF THIS DRAWING OR ANY INFORMATION CONTAINED ON IT, WHETHER IN PART OR AS A WHOLE, WITHOUT THE PRIOR WRITTEN CONSENT OF HARSCO CORP IS PROHIBITED. © 2019 HARSCO CORPORATION. ALL RIGHTS RESERVED.</text>
<g font-size="2">
<text x="242.9" y="239.8">ALL DIMENSIONS ARE INCHES</text>
<text x="243.1" y="236.8">UNLESS OTHERWISE SPECIFIED:</text>
<text x="242.9" y="242.1">DIMENSIONS IN [ ] ARE METRIC</text>
<text x="242.9" y="244.4">REMOVE BURRS &amp; SHARP EDGES</text>
<text x="242.9" y="246.7">MACHINE FINISH: 125 MICRO</text>
</g>
<g font-size="1.7">
<text x="274.8" y="236.1">THIRD ANGLE PROJ</text>
<text x="292" y="236.1">JOB NO.</text>
<text x="328.5" y="236.1">MODEL</text>
<text x="274.8" y="242.5">CUSTOMER</text>
<text x="274.8" y="247.8">CUSTOMER PROJECT</text>
<text x="274.8" y="253.1">ESTIMATED DRY WEIGHT (LBS)</text>
<text x="274.8" y="258.4">DRAWN BY</text>
<text x="274.8" y="263.6">CHECKED BY</text>
<text x="302.2" y="263.6">DATE</text>
<text x="302.2" y="258.4">DATE</text>
<text x="328.2" y="258.3">STATUS</text>
</g>
</svg>
